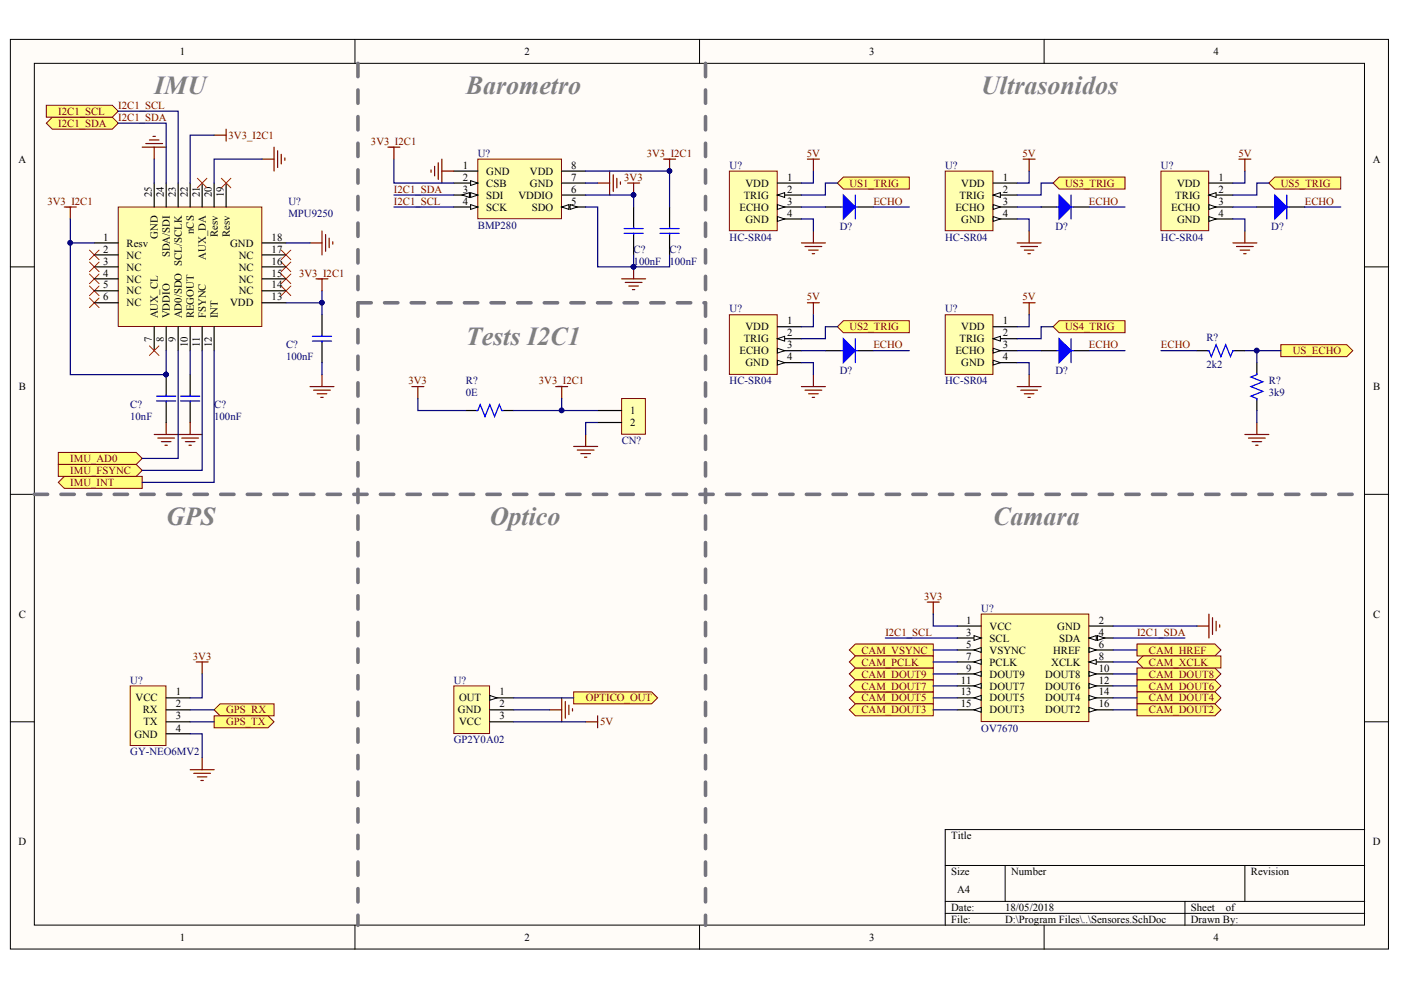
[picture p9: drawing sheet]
<svg xmlns="http://www.w3.org/2000/svg" width="297mm" height="210mm" viewBox="0 0 297 210" stroke-linecap="round" stroke-linejoin="round" font-family="sans-serif">
<g fill="#fffcf8" stroke="#000" stroke-width=".21">
<path d="M2.2 8.4h292.2v192.8h-292.2z"/>
<path d="M7.3 13.4h282v182.7h-282z"/>
</g>
<g fill="none" stroke="#000" stroke-width=".21">
<path d="M75.3 8.4v5M148.3 8.4v5M221.4 8.4v5M2.2 56.6h5.1M289.3 56.6h5.1M2.2 104.8h5.1M289.3 104.8h5.1M2.2 153h5.1M289.3 153h5.1M289.3 175.9h-88.9v20.3M75.3 196.2v5.1M148.3 196.2v5.1"/>
<path d="M200.4 183.5h88.9M200.4 191.1h88.9M200.4 193.7h88.9M213.1 183.5v7.6M221.4 196.2v5.1M251.2 191.1v5.1M263.9 183.5v7.6"/>
</g>
<g fill="none" stroke="#f00" stroke-width=".21">
<path d="M19 53l2 2.1M19 55.6l2 2M19 58.1l2 2M21 53l-2 2.1M21 55.6l-2 2M21 58.1l-2 2M59.6 58.1l2.1 2M59.6 55.6l2.1 2M59.6 53l2.1 2.1M61.7 58.1l-2.1 2M61.7 55.6l-2.1 2M61.7 53l-2.1 2.1"/>
<path d="M19 60.6l2 2.1M19 63.2l2 2M21 60.6l-2 2.1M21 63.2l-2 2M59.6 60.6l2.1 2.1M61.7 60.6l-2.1 2.1"/>
</g>
<path d="M30.2 31.2h5M30.9 30.4h3.6M31.7 29.7h2M32.4 28.9h.5M32.7 31.2v2.5M65.7 51.5h2.6M68.3 49v5M69 49.7v3.6M69.8 50.5v2M70.6 51.3v.5" fill="none" stroke="#800000" stroke-width=".25"/>
<path d="M25.1 43.9h30.4v25.3h-30.4z" fill="#ffffb0" stroke="#800000" stroke-width=".21"/>
<g fill="none" stroke="#000" stroke-width=".25">
<path d="M32.7 38.8v5.1M35.2 38.8v5.1M37.8 38.8v5.1M40.3 38.8v5.1M42.9 38.8v5.1M45.4 38.8v5.1M47.9 38.8v5.1M20 51.5h5.1M20 54h5.1M20 56.6h5.1M20 59.1h5.1M55.6 51.5h5"/>
<path d="M55.6 54h5M55.6 56.6h5M55.6 59.1h5M20 61.7h5.1M20 64.2h5.1M32.7 69.3v5.1M35.2 69.3v5.1M37.8 69.3v5.1M40.3 69.3v5.1M40.3 79.4v4.6M42.9 69.3v5.1M45.4 69.3v5.1"/>
<path d="M55.6 61.7h5M55.6 64.2h5M68.3 66.7v4.6M35.2 85v4.6M40.3 85v4.6"/>
</g>
<g fill="none" stroke="#800000" stroke-width=".25">
<path d="M55.6 33.7h2.5M58.1 31.2v5.1M58.9 32v3.5M59.6 32.7v2.1M60.4 33.5v.5M68.3 79.4v2.6M32.7 92.1h10.2M33.5 92.9h3.5M34.2 93.6h2.1M35 94.4h.5M35.2 89.6v2.5M38.5 92.9h3.6"/>
<path d="M39.3 93.6h2M40.1 94.4h.5M40.3 89.6v2.5M65.7 82h5.1M66.5 82.7h3.5M67.3 83.5h2M68 84.3h.5"/>
</g>
<path d="M33.2 85h4.1M35.2 85v.3M38.3 85h4M38.3 84h4M40.3 83.7v.3M40.3 85v.3" fill="none" stroke="#00f" stroke-width=".25"/>
<path d="M31.7 73.3l2 2.1M33.7 73.3l-2 2.1" fill="none" stroke="#f00" stroke-width=".21"/>
<g fill="#ffff80" stroke="#800000" stroke-width=".21">
<path d="M9.8 26.1l1.3-1.2h12.7l1.3 1.2-1.3 1.3h-12.7z" fill-rule="evenodd"/>
<path d="M12.4 102.3l1.2-1.3h16.6v2.5h-16.6z" fill-rule="evenodd"/>
<path d="M9.8 22.3h14l1.3 1.3-1.3 1.3h-14z" fill-rule="evenodd"/>
<path d="M12.4 95.9h16.5l1.3 1.3-1.3 1.3h-16.5z" fill-rule="evenodd"/>
</g>
<path d="M41.8 37.8l2.1 2M43.9 37.8l-2.1 2M46.9 37.8l2.1 2M49 37.8l-2.1 2" fill="none" stroke="#f00" stroke-width=".21"/>
<path d="M75.9 13.4v182.8M149.6 13.4v182.8M7.3 104.8h282" fill="none" stroke="#75747e" stroke-width=".76" stroke-dasharray="2.8 2.8"/>
<path d="M101.3 33.7h17.7v12.7h-17.7z" fill="#ffffb0" stroke="#800000" stroke-width=".21"/>
<path d="M96.2 36.3h5.1M96.2 38.8h5.1" fill="none" stroke="#000" stroke-width=".25"/>
<path d="M99.8 38.3l1.5 .5-1.5 .5z" fill="#fffcf8" stroke="#000" stroke-width=".21"/>
<path d="M96.2 41.4h5.1" fill="none" stroke="#000" stroke-width=".25"/>
<g fill="#fffcf8" stroke="#000" stroke-width=".21">
<path d="M99.8 40.8l1.5 .6-1.5 .5z"/>
<path d="M98 41.4l1.5-.6v1.1z"/>
</g>
<path d="M96.2 43.9h5.1" fill="none" stroke="#000" stroke-width=".25"/>
<path d="M99.8 43.4l1.5 .5-1.5 .5z" fill="#fffcf8" stroke="#000" stroke-width=".21"/>
<path d="M119.1 43.9h5.1" fill="none" stroke="#000" stroke-width=".25"/>
<g fill="#fffcf8" stroke="#000" stroke-width=".21">
<path d="M119.1 43.9l1.5-.5v1z"/>
<path d="M120.9 43.4l1.5 .5-1.5 .5z"/>
</g>
<g fill="none" stroke="#000" stroke-width=".25">
<path d="M119.1 38.8h5.1M119.1 36.3h5.1M119.1 41.4h5.1M175 43.9h3.3M181.9 43.9h3.3M220.7 43.9h3.3M227.6 43.9h3.3M266.5 43.9h3.3M273.3 43.9h3.3M175 74.4h3.3M181.9 74.4h3.3M220.7 74.4h3.3"/>
<path d="M227.6 74.4h3.3"/>
</g>
<g fill="none" stroke="#800000" stroke-width=".25">
<path d="M91.4 36v.5M92.2 35.3v2M92.9 34.5v3.6M93.7 33.7v5.1M93.7 36.3h2.5M126.7 38.8h2.6M129.3 36.3v5.1M130 37v3.6M130.8 37.8v2M131.5 38.6v.5M171.2 33.7h2.5M172.5 33.7v2.6"/>
<path d="M216.9 33.7h2.6M218.2 33.7v2.6M262.7 33.7h2.5M263.9 33.7v2.6M169.9 51.5h5.1M170.7 52.3h3.5M171.4 53h2.1M172.2 53.8h.5M172.5 49v2.5M215.7 51.5h5M216.4 52.3h3.6M217.2 53h2"/>
<path d="M217.9 53.8h.6M218.2 49v2.5M261.4 51.5h5.1M262.2 52.3h3.5M262.9 53h2.1M263.7 53.8h.5M263.9 49v2.5M171.2 64.2h2.5M172.5 64.2v2.5M172.5 79.4v2.6M216.9 64.2h2.6M218.2 64.2v2.5"/>
<path d="M218.2 79.4v2.6M169.9 82h5.1M170.7 82.7h3.5M171.4 83.5h2.1M172.2 84.3h.5M215.7 82h5M216.4 82.7h3.6M217.2 83.5h2M217.9 84.3h.6M263.9 92.1h5.1M264.7 92.9h3.6M265.5 93.6h2"/>
<path d="M266.2 94.4h.5M266.5 89.6v2.5"/>
</g>
<g fill="none" stroke="#00f" stroke-width=".25">
<path d="M178.3 43.9h.5M181.3 41.4v5M181.3 43.9h.6M224 43.9h.5M227.1 43.9h.5M227.1 41.4v5M269.8 43.9h.5M272.8 43.9h.5M272.8 41.4v5M178.3 74.4h.5M181.3 71.8v5.1M181.3 74.4h.6"/>
<path d="M224 74.4h.5M227.1 74.4h.5M227.1 71.8v5.1"/>
</g>
<g fill="#00f" stroke="#00f" stroke-width=".25">
<path d="M178.8 41.4l2.5 2.5-2.5 2.5z"/>
<path d="M178.8 71.8l2.5 2.6-2.5 2.5z"/>
<path d="M224.5 41.4l2.6 2.5-2.6 2.5z"/>
<path d="M224.5 71.8l2.6 2.6-2.6 2.5z"/>
<path d="M270.3 41.4l2.5 2.5-2.5 2.5z"/>
</g>
<g fill="#ffff80" stroke="#800000" stroke-width=".21">
<path d="M271.6 73.1h13.9l1.3 1.3-1.3 1.2h-13.9z" fill-rule="evenodd"/>
<path d="M223.3 69.3l1.2-1.3h14v2.5h-14z" fill-rule="evenodd"/>
<path d="M223.3 38.8l1.2-1.3h14v2.6h-14z" fill-rule="evenodd"/>
<path d="M177.5 69.3l1.3-1.3h14v2.5h-14z" fill-rule="evenodd"/>
<path d="M177.5 38.8l1.3-1.3h14v2.6h-14z" fill-rule="evenodd"/>
<path d="M269 38.8l1.3-1.3h14v2.6h-14z" fill-rule="evenodd"/>
</g>
<path d="M27.6 145.4h7.6v12.7h-7.6z" fill="#ffffb0" stroke="#800000" stroke-width=".21"/>
<path d="M35.2 155.6h5.1M35.2 153h5.1M35.2 150.5h5.1M35.2 148h5.1" fill="none" stroke="#000" stroke-width=".25"/>
<path d="M41.6 140.3h2.5M42.9 140.3v2.6M40.3 163.2h5.1M41.1 164h3.5M41.8 164.7h2.1M42.6 165.5h.5M42.9 160.7v2.5" fill="none" stroke="#800000" stroke-width=".25"/>
<g fill="#ffff80" stroke="#800000" stroke-width=".21">
<path d="M45.4 150.5l1.3-1.3h11.4v2.6h-11.4z" fill-rule="evenodd"/>
<path d="M45.4 151.8h11.4l1.3 1.2-1.3 1.3h-11.4z" fill-rule="evenodd"/>
</g>
<path d="M134.3 43.9v4.6M142 43.9v4.6" fill="none" stroke="#000" stroke-width=".25"/>
<path d="M133.1 38.8h2.5M134.3 38.8v2.6M131.8 59.1h5.1M132.6 59.9h3.5M134.3 56.6v2.5M133.3 60.6h2.1M134.1 61.4h.5" fill="none" stroke="#800000" stroke-width=".25"/>
<g fill="#000080" stroke="#000080" stroke-width=".21">
<circle cx="134.3" cy="56.6" r=".48"/>
<circle cx="134.3" cy="41.3" r=".48"/>
</g>
<path d="M208 130.2h22.9v22.8h-22.9z" fill="#ffffb0" stroke="#800000" stroke-width=".21"/>
<path d="M202.9 132.7h5.1M202.9 135.3h5.1M230.9 132.7h5.1" fill="none" stroke="#000" stroke-width=".25"/>
<path d="M206.5 134.8l1.5 .5-1.5 .5z" fill="#fffcf8" stroke="#000" stroke-width=".21"/>
<path d="M230.9 135.3h5.1" fill="none" stroke="#000" stroke-width=".25"/>
<g fill="#fffcf8" stroke="#000" stroke-width=".21">
<path d="M230.9 135.3l1.5-.5v1z"/>
<path d="M232.7 134.8l1.5 .5-1.5 .5z"/>
</g>
<path d="M202.9 137.8h5.1" fill="none" stroke="#000" stroke-width=".25"/>
<path d="M206.5 137.8l1.5-.5v1z" fill="#fffcf8" stroke="#000" stroke-width=".21"/>
<path d="M230.9 137.8h5.1" fill="none" stroke="#000" stroke-width=".25"/>
<path d="M230.9 137.3l1.5 .5-1.5 .5z" fill="#fffcf8" stroke="#000" stroke-width=".21"/>
<path d="M202.9 140.3h5.1" fill="none" stroke="#000" stroke-width=".25"/>
<path d="M206.5 140.3l1.5-.5v1.1z" fill="#fffcf8" stroke="#000" stroke-width=".21"/>
<path d="M230.9 140.3h5.1" fill="none" stroke="#000" stroke-width=".25"/>
<path d="M230.9 140.3l1.5-.5v1.1z" fill="#fffcf8" stroke="#000" stroke-width=".21"/>
<path d="M202.9 142.9h5.1" fill="none" stroke="#000" stroke-width=".25"/>
<path d="M206.5 142.9l1.5-.5v1z" fill="#fffcf8" stroke="#000" stroke-width=".21"/>
<path d="M230.9 142.9h5.1" fill="none" stroke="#000" stroke-width=".25"/>
<path d="M230.9 142.4l1.5 .5-1.5 .5z" fill="#fffcf8" stroke="#000" stroke-width=".21"/>
<path d="M202.9 145.4h5.1" fill="none" stroke="#000" stroke-width=".25"/>
<path d="M206.5 145.4l1.5-.5v1z" fill="#fffcf8" stroke="#000" stroke-width=".21"/>
<path d="M230.9 145.4h5.1" fill="none" stroke="#000" stroke-width=".25"/>
<path d="M230.9 144.9l1.5 .5-1.5 .5z" fill="#fffcf8" stroke="#000" stroke-width=".21"/>
<path d="M202.9 148h5.1" fill="none" stroke="#000" stroke-width=".25"/>
<path d="M206.5 148l1.5-.5v1z" fill="#fffcf8" stroke="#000" stroke-width=".21"/>
<path d="M230.9 148h5.1" fill="none" stroke="#000" stroke-width=".25"/>
<path d="M230.9 147.5l1.5 .5-1.5 .5z" fill="#fffcf8" stroke="#000" stroke-width=".21"/>
<path d="M202.9 150.5h5.1" fill="none" stroke="#000" stroke-width=".25"/>
<path d="M206.5 150.5l1.5-.5v1z" fill="#fffcf8" stroke="#000" stroke-width=".21"/>
<path d="M230.9 150.5h5.1" fill="none" stroke="#000" stroke-width=".25"/>
<path d="M230.9 150l1.5 .5-1.5 .5z" fill="#fffcf8" stroke="#000" stroke-width=".21"/>
<g fill="#ffff80" stroke="#800000" stroke-width=".21">
<path d="M180.1 142.9l1.2-1.3h16.6v2.6h-16.6z" fill-rule="evenodd"/>
<path d="M241.1 141.6h16.5l1.3 1.3-1.3 1.3h-16.5z" fill-rule="evenodd"/>
<path d="M180.1 148l1.2-1.3h16.6v2.5h-16.6z" fill-rule="evenodd"/>
<path d="M180.1 145.4l1.2-1.2h16.6v2.5h-16.6z" fill-rule="evenodd"/>
<path d="M241.1 136.5h16.5l1.3 1.3-1.3 1.3h-16.5z" fill-rule="evenodd"/>
<path d="M241.1 144.2h16.5l1.3 1.2-1.3 1.3h-16.5z" fill-rule="evenodd"/>
<path d="M180.1 137.8l1.2-1.3h16.6v2.6h-16.6z" fill-rule="evenodd"/>
<path d="M241.1 146.7h16.5l1.3 1.3-1.3 1.2h-16.5z" fill-rule="evenodd"/>
<path d="M180.1 150.5l1.2-1.3h16.6v2.6h-16.6z" fill-rule="evenodd"/>
<path d="M241.1 149.2h16.5l1.3 1.3-1.3 1.3h-16.5z" fill-rule="evenodd"/>
<path d="M241.1 140.3l1.2-1.2h16.6v2.5h-16.6z" fill-rule="evenodd"/>
<path d="M180.1 140.3l1.2-1.2h16.6v2.5h-16.6z" fill-rule="evenodd"/>
</g>
<path d="M196.6 127.7h2.5M197.9 127.7v2.5M253.8 132.7h2.5M256.3 130.2v5.1M257.1 131v3.5M257.8 131.7v2M258.6 132.5v.5" fill="none" stroke="#800000" stroke-width=".25"/>
<path d="M154.6 36.3h10.2v12.6h-10.2z" fill="#ffffb0" stroke="#800000" stroke-width=".21"/>
<path d="M164.8 38.8h5.1M164.8 41.4h5.1" fill="none" stroke="#000" stroke-width=".25"/>
<path d="M164.8 41.4l1.6-.6v1.1z" fill="#fffcf8" stroke="#000" stroke-width=".21"/>
<path d="M164.8 43.9h5.1" fill="none" stroke="#000" stroke-width=".25"/>
<path d="M164.8 43.4l1.6 .5-1.6 .5z" fill="#fffcf8" stroke="#000" stroke-width=".21"/>
<path d="M164.8 46.4h5.1" fill="none" stroke="#000" stroke-width=".25"/>
<path d="M164.8 45.9l1.6 .5-1.6 .5z" fill="#fffcf8" stroke="#000" stroke-width=".21"/>
<path d="M200.4 36.3h10.1v12.6h-10.1z" fill="#ffffb0" stroke="#800000" stroke-width=".21"/>
<path d="M210.6 38.8h5.1M210.6 41.4h5.1" fill="none" stroke="#000" stroke-width=".25"/>
<path d="M210.6 41.4l1.5-.6v1.1z" fill="#fffcf8" stroke="#000" stroke-width=".21"/>
<path d="M210.6 43.9h5.1" fill="none" stroke="#000" stroke-width=".25"/>
<path d="M210.6 43.4l1.5 .5-1.5 .5z" fill="#fffcf8" stroke="#000" stroke-width=".21"/>
<path d="M210.6 46.4h5.1" fill="none" stroke="#000" stroke-width=".25"/>
<path d="M210.6 45.9l1.5 .5-1.5 .5z" fill="#fffcf8" stroke="#000" stroke-width=".21"/>
<path d="M246.1 36.3h10.2v12.6h-10.2z" fill="#ffffb0" stroke="#800000" stroke-width=".21"/>
<path d="M256.3 38.8h5.1M256.3 41.4h5.1" fill="none" stroke="#000" stroke-width=".25"/>
<path d="M256.3 41.4l1.5-.6v1.1z" fill="#fffcf8" stroke="#000" stroke-width=".21"/>
<path d="M256.3 43.9h5.1" fill="none" stroke="#000" stroke-width=".25"/>
<path d="M256.3 43.4l1.5 .5-1.5 .5z" fill="#fffcf8" stroke="#000" stroke-width=".21"/>
<path d="M256.3 46.4h5.1" fill="none" stroke="#000" stroke-width=".25"/>
<path d="M256.3 45.9l1.5 .5-1.5 .5z" fill="#fffcf8" stroke="#000" stroke-width=".21"/>
<path d="M154.6 66.7h10.2v12.7h-10.2z" fill="#ffffb0" stroke="#800000" stroke-width=".21"/>
<path d="M164.8 69.3h5.1M164.8 71.8h5.1" fill="none" stroke="#000" stroke-width=".25"/>
<path d="M164.8 71.8l1.6-.5v1z" fill="#fffcf8" stroke="#000" stroke-width=".21"/>
<path d="M164.8 74.4h5.1" fill="none" stroke="#000" stroke-width=".25"/>
<path d="M164.8 73.8l1.6 .6-1.6 .5z" fill="#fffcf8" stroke="#000" stroke-width=".21"/>
<path d="M164.8 76.9h5.1" fill="none" stroke="#000" stroke-width=".25"/>
<path d="M164.8 76.4l1.6 .5-1.6 .5z" fill="#fffcf8" stroke="#000" stroke-width=".21"/>
<path d="M200.4 66.7h10.1v12.7h-10.1z" fill="#ffffb0" stroke="#800000" stroke-width=".21"/>
<path d="M210.6 69.3h5.1M210.6 71.8h5.1" fill="none" stroke="#000" stroke-width=".25"/>
<path d="M210.6 71.8l1.5-.5v1z" fill="#fffcf8" stroke="#000" stroke-width=".21"/>
<path d="M210.6 74.4h5.1" fill="none" stroke="#000" stroke-width=".25"/>
<path d="M210.6 73.8l1.5 .6-1.5 .5z" fill="#fffcf8" stroke="#000" stroke-width=".21"/>
<path d="M210.6 76.9h5.1" fill="none" stroke="#000" stroke-width=".25"/>
<path d="M210.6 76.4l1.5 .5-1.5 .5z" fill="#fffcf8" stroke="#000" stroke-width=".21"/>
<path d="M96.2 145.4h7.6v10.1h-7.6z" fill="#ffffb0" stroke="#800000" stroke-width=".21"/>
<path d="M103.8 148h5.1" fill="none" stroke="#000" stroke-width=".25"/>
<path d="M103.8 147.5l1.6 .5-1.6 .5z" fill="#fffcf8" stroke="#000" stroke-width=".21"/>
<path d="M103.8 150.5h5.1M103.8 153h5.1" fill="none" stroke="#000" stroke-width=".25"/>
<path d="M116.6 150.5h2.5M119.1 148v5M119.9 148.7v3.6M120.6 149.5v2M121.4 150.2v.6M124.2 153h2.5M126.7 151.8v2.5" fill="none" stroke="#800000" stroke-width=".25"/>
<path d="M121.6 146.7h16.6l1.2 1.3-1.2 1.2h-16.6z" fill-rule="evenodd" fill="#ffff80" stroke="#800000" stroke-width=".21"/>
<path d="M253.8 74.4h2.5M261.4 74.4h2.5M266.5 76.9v2.5M266.5 84.5v2.5" fill="none" stroke="#000" stroke-width=".25"/>
<path d="M256.1 74.4h.2l.5 1.2 1-2.5 1.1 2.5 1-2.5 1 2.5 .5-1.2h.2M266.5 79.2v.2l-1.3 .5 2.5 1.1-2.5 1 2.5 1-2.5 1 1.3 .5v.3" fill="none" stroke="#00f" stroke-width=".25"/>
<path d="M12.4 98.5h16.5l1.3 1.2-1.3 1.3h-16.5z" fill-rule="evenodd" fill="#ffff80" stroke="#800000" stroke-width=".21"/>
<path d="M75.9 64.2h73.7" fill="none" stroke="#75747e" stroke-width=".76" stroke-dasharray="2.8 2.8"/>
<path d="M98.8 87h2.5M106.4 87h2.5" fill="none" stroke="#000" stroke-width=".25"/>
<path d="M101 87h.3l.5-1.2 1 2.5 1-2.5 1.1 2.5 1-2.5 .5 1.2h.2" fill="none" stroke="#00f" stroke-width=".25"/>
<g fill="none" stroke="#800000" stroke-width=".25">
<path d="M45.4 28.7h2.5M47.9 27.4v2.5M82.2 31.2h2.6M83.5 31.2v2.5M140.7 33.7h2.5M142 33.7v2.6M13.6 43.9h2.6M14.9 43.9v2.5M67 59.1h2.5M68.3 59.1v2.6M87.3 82h2.6M88.6 82v2.5"/>
<path d="M117.8 82h2.6M119.1 82v2.5"/>
</g>
<g fill="none" stroke="#000080" stroke-width=".25">
<path d="M25.1 23.6h12.7v15.2M25.1 26.1h10.1v12.7M32.7 33.7v5.1M45.4 28.7h-5.1v10.1M55.6 33.7h-10.2v5.1M83.5 33.7v5.1h12.7M124.2 36.3h17.8v7.6M124.2 38.8h2.5M172.5 36.3v2.5h-2.6M177.5 38.8h-2.5v2.6h-5.1M218.2 36.3v2.5h-2.5M223.3 38.8h-2.6v2.6h-5"/>
<path d="M263.9 36.3v2.5h-2.5M269 38.8h-2.5v2.6h-5.1M14.9 46.4v5.1h5.1M14.9 51.5v27.9h20.3v-5M60.6 51.5h5.1M83.5 41.4h12.7M83.5 43.9h12.7M124.2 41.4h10.1v2.5M124.2 43.9h2.5v12.7h15.3v-2.6M134.3 54v2.6M169.9 46.4h2.6v2.6M169.9 43.9h5.1"/>
<path d="M185.2 43.9h7.6M215.7 46.4h2.5v2.6M215.7 43.9h5M230.9 43.9h7.6M261.4 46.4h2.5v2.6M261.4 43.9h5.1M276.6 43.9h7.7M37.8 74.4v22.8h-7.6M40.3 74.4v5M42.9 74.4v25.3h-12.7M45.4 74.4v27.9h-15.2M60.6 64.2h7.7"/>
<path d="M68.3 61.7v5M68.3 76.9v2.5M169.9 76.9h2.6v2.5M169.9 74.4h5.1M172.5 66.7v2.6h-2.6M177.5 69.3h-2.5v2.5h-5.1M185.2 74.4h7.6M215.7 76.9h2.5v2.5M215.7 74.4h5M218.2 66.7v2.6h-2.5M223.3 69.3h-2.6v2.5h-5M230.9 74.4h7.6"/>
<path d="M246.1 74.4h7.7M263.9 74.4h7.7M266.5 74.4v2.5M88.6 84.5v2.5h10.2M119.1 84.5v2.5h-10.2M266.5 87v2.6M187.7 135.3h15.2M197.9 130.2v2.5h5M197.9 137.8h5M236 137.8h5.1M236 132.7h17.8M236 135.3h15.2"/>
<path d="M40.3 155.6h2.6v5.1M40.3 150.5h5.1M40.3 153h5.1M42.9 142.9v5.1h-2.6M108.9 150.5h7.7M108.9 153h15.3M108.9 148h12.7M197.9 150.5h5M197.9 140.3h5M197.9 142.9h5M197.9 145.4h5M197.9 148h5"/>
<path d="M236 150.5h5.1M236 140.3h5.1M236 142.9h5.1M236 145.4h5.1M236 148h5.1"/>
</g>
<g fill="#000080" stroke="#000080" stroke-width=".21">
<circle cx="266.4" cy="74.3" r=".49"/>
<circle cx="134.3" cy="41.3" r=".48"/>
<circle cx="134.3" cy="56.6" r=".48"/>
<circle cx="141.9" cy="36.2" r=".48"/>
<circle cx="14.9" cy="51.5" r=".48"/>
<circle cx="68.2" cy="64.2" r=".48"/>
<circle cx="119.1" cy="87" r=".48"/>
</g>
<path d="M131.8 84.5h5v7.6h-5z" fill="#ffffb0" stroke="#800000" stroke-width=".21"/>
<path d="M126.7 87h5.1M126.7 89.6h5.1" fill="none" stroke="#000" stroke-width=".25"/>
<path d="M119.1 87h7.6M126.7 89.6h-2.5v2.5" fill="none" stroke="#000080" stroke-width=".25"/>
<circle cx="119.1" cy="87" r=".48" fill="#000080" stroke="#000080" stroke-width=".21"/>
<path d="M121.6 94.7h5.1M122.4 95.4h3.6M123.2 96.2h2M123.9 96.9h.5M124.2 92.1v2.6" fill="none" stroke="#800000" stroke-width=".25"/>
<g font-size="5.5" fill="#808080">
<text x="32.7" y="19.9">IMU</text>
<text x="98.8" y="19.9">Barometro</text>
<text x="208" y="19.9">Ultrasonidos</text>
<text x="98.8" y="73.2">Tests I2C1</text>
<text x="35.2" y="111.2">GPS</text>
<text x="103.9" y="111.2">Optico</text>
<text x="210.6" y="111.2">Camara</text>
</g>
<g font-size="5.3" fill="#00f">
<text x="133.3" y="52.7">PIC?02</text>
<text x="141.1" y="52.7">PIC?02</text>
<text x="67.4" y="75.6">PIC?02</text>
</g>
<text font-size="5.3" fill="#000080" x="34.2" y="82.7">PIC?01</text>
<g font-size="2.3">
<text x="38.1" y="11.7">1</text>
<text x="111.2" y="11.7">2</text>
<text x="184.3" y="11.7">3</text>
<text x="257.3" y="11.7">4</text>
<text x="3.9" y="34.5">A</text>
<text x="98.1" y="35.8">1</text>
<text x="121.1" y="35.8">8</text>
<text x="291.1" y="34.5">A</text>
<text x="32.2" y="41.9" transform="rotate(-90 32.2 41.9)">25</text>
<text x="34.7" y="41.9" transform="rotate(-90 34.7 41.9)">24</text>
<text x="37.3" y="41.9" transform="rotate(-90 37.3 41.9)">23</text>
<text x="39.8" y="41.9" transform="rotate(-90 39.8 41.9)">22</text>
<text x="42.4" y="41.9" transform="rotate(-90 42.4 41.9)">21</text>
<text x="44.9" y="41.9" transform="rotate(-90 44.9 41.9)">20</text>
<text x="47.4" y="41.9" transform="rotate(-90 47.4 41.9)">19</text>
<text x="98.1" y="38.3">2</text>
<text x="98.1" y="40.8">3</text>
<text x="103.1" y="37">GND</text>
<text x="103.1" y="39.6">CSB</text>
<text x="112.4" y="39.6">GND</text>
<text x="112.4" y="37">VDD</text>
<text x="121.1" y="40.8">6</text>
<text x="121.1" y="38.3">7</text>
<text x="158.1" y="39.6">VDD</text>
<text x="166.9" y="38.3">1</text>
<text x="166.9" y="40.8">2</text>
<text x="203.8" y="39.6">VDD</text>
<text x="212.6" y="38.3">1</text>
<text x="212.6" y="40.8">2</text>
<text x="249.6" y="39.6">VDD</text>
<text x="258.3" y="38.3">1</text>
<text x="258.3" y="40.8">2</text>
<text x="98.1" y="43.4">4</text>
<text x="103.1" y="42.1">SDI</text>
<text x="103.1" y="44.7">SCK</text>
<text x="109.9" y="42.1">VDDIO</text>
<text x="112.7" y="44.7">SDO</text>
<text x="121.1" y="43.4">5</text>
<text x="156.8" y="44.7">ECHO</text>
<text x="157.7" y="42.1">TRIG</text>
<text x="158.1" y="47.2">GND</text>
<text x="166.9" y="43.4">3</text>
<text x="166.9" y="45.9">4</text>
<text x="202.6" y="44.7">ECHO</text>
<text x="203.4" y="42.1">TRIG</text>
<text x="203.8" y="47.2">GND</text>
<text x="212.6" y="43.4">3</text>
<text x="212.6" y="45.9">4</text>
<text x="248.3" y="44.7">ECHO</text>
<text x="249.2" y="42.1">TRIG</text>
<text x="249.6" y="47.2">GND</text>
<text x="258.3" y="43.4">3</text>
<text x="258.3" y="45.9">4</text>
<text x="21.9" y="51">1</text>
<text x="21.9" y="53.6">2</text>
<text x="26.9" y="52.3">Resv</text>
<text x="33.4" y="50.6" transform="rotate(-90 33.4 50.6)">GND</text>
<text x="41.1" y="49.6" transform="rotate(-90 41.1 49.6)">nCS</text>
<text x="46.2" y="50.3" transform="rotate(-90 46.2 50.3)">Resv</text>
<text x="48.7" y="50.3" transform="rotate(-90 48.7 50.3)">Resv</text>
<text x="48.8" y="52.3">GND</text>
<text x="57.6" y="53.6">17</text>
<text x="57.6" y="51">18</text>
<text x="21.9" y="56.1">3</text>
<text x="21.9" y="58.6">4</text>
<text x="26.9" y="54.8">NC</text>
<text x="26.9" y="57.4">NC</text>
<text x="26.9" y="59.9">NC</text>
<text x="36" y="54.6" transform="rotate(-90 36 54.6)">SDA/SDI</text>
<text x="43.6" y="55.1" transform="rotate(-90 43.6 55.1)">AUX_DA</text>
<text x="50.6" y="59.9">NC</text>
<text x="50.6" y="57.4">NC</text>
<text x="50.6" y="54.8">NC</text>
<text x="57.6" y="58.6">15</text>
<text x="57.6" y="56.1">16</text>
<text x="21.9" y="61.2">5</text>
<text x="21.9" y="63.7">6</text>
<text x="26.9" y="62.4">NC</text>
<text x="26.9" y="65">NC</text>
<text x="48.8" y="65">VDD</text>
<text x="50.6" y="62.4">NC</text>
<text x="57.6" y="63.7">13</text>
<text x="57.6" y="61.2">14</text>
<text x="33.4" y="67.5" transform="rotate(-90 33.4 67.5)">AUX_CL</text>
<text x="36" y="67.5" transform="rotate(-90 36 67.5)">VDDIO</text>
<text x="38.6" y="67.5" transform="rotate(-90 38.6 67.5)">AD0/SDO SCL/SCLK</text>
<text x="41.1" y="67.5" transform="rotate(-90 41.1 67.5)">REGOUT</text>
<text x="43.6" y="67.5" transform="rotate(-90 43.6 67.5)">FSYNC</text>
<text x="46.2" y="67.5" transform="rotate(-90 46.2 67.5)">INT</text>
<text x="158.1" y="70">VDD</text>
<text x="166.9" y="68.8">1</text>
<text x="166.9" y="71.3">2</text>
<text x="203.8" y="70">VDD</text>
<text x="212.6" y="68.8">1</text>
<text x="212.6" y="71.3">2</text>
<text x="32.2" y="72.4" transform="rotate(-90 32.2 72.4)">7</text>
<text x="34.7" y="72.4" transform="rotate(-90 34.7 72.4)">8</text>
<text x="37.3" y="72.4" transform="rotate(-90 37.3 72.4)">9</text>
<text x="39.8" y="73.6" transform="rotate(-90 39.8 73.6)">10</text>
<text x="42.4" y="73.6" transform="rotate(-90 42.4 73.6)">11</text>
<text x="44.9" y="73.6" transform="rotate(-90 44.9 73.6)">12</text>
<text x="156.8" y="75.1">ECHO</text>
<text x="157.7" y="72.6">TRIG</text>
<text x="158.1" y="77.7">GND</text>
<text x="166.9" y="73.8">3</text>
<text x="166.9" y="76.4">4</text>
<text x="202.6" y="75.1">ECHO</text>
<text x="203.4" y="72.6">TRIG</text>
<text x="203.8" y="77.7">GND</text>
<text x="212.6" y="73.8">3</text>
<text x="212.6" y="76.4">4</text>
<text x="4" y="82.8">B</text>
<text x="291.1" y="82.8">B</text>
<text x="133.6" y="87.8">1</text>
<text x="133.6" y="90.4">2</text>
<text x="4" y="131">C</text>
<text x="291.1" y="131">C</text>
<text x="204.8" y="132.3">1</text>
<text x="204.8" y="134.8">3</text>
<text x="204.8" y="137.3">5</text>
<text x="209.8" y="133.5">VCC</text>
<text x="209.8" y="136.1">SCL</text>
<text x="224.2" y="133.5">GND</text>
<text x="224.5" y="136.1">SDA</text>
<text x="233" y="132.3">2</text>
<text x="233" y="134.8">4</text>
<text x="233" y="137.3">6</text>
<text x="204.8" y="139.9">7</text>
<text x="204.8" y="142.4">9</text>
<text x="209.8" y="138.6">VSYNC</text>
<text x="209.8" y="141.1">PCLK</text>
<text x="209.8" y="143.7">DOUT9</text>
<text x="221.6" y="143.7">DOUT8</text>
<text x="222.9" y="141.1">XCLK</text>
<text x="223.3" y="138.6">HREF</text>
<text x="233" y="139.9">8</text>
<text x="233" y="142.4">10</text>
<text x="28.8" y="148.7">VCC</text>
<text x="37.3" y="150">2</text>
<text x="37.3" y="147.5">1</text>
<text x="97.3" y="148.7">OUT</text>
<text x="105.9" y="147.5">1</text>
<text x="105.9" y="150">2</text>
<text x="203.7" y="144.9">11</text>
<text x="203.7" y="147.5">13</text>
<text x="203.7" y="150">15</text>
<text x="209.8" y="146.2">DOUT7</text>
<text x="209.8" y="148.7">DOUT5</text>
<text x="221.6" y="146.2">DOUT6</text>
<text x="221.6" y="148.7">DOUT4</text>
<text x="233" y="144.9">12</text>
<text x="233" y="147.5">14</text>
<text x="233" y="150">16</text>
<text x="30.3" y="151.3">RX</text>
<text x="30.4" y="153.8">TX</text>
<text x="37.3" y="155.1">4</text>
<text x="37.3" y="152.5">3</text>
<text x="97.1" y="151.3">GND</text>
<text x="97.3" y="153.8">VCC</text>
<text x="105.9" y="152.5">3</text>
<text x="209.8" y="151.3">DOUT3</text>
<text x="221.6" y="151.3">DOUT2</text>
<text x="28.5" y="156.4">GND</text>
<text x="3.9" y="179.2">D</text>
<text x="201.7" y="177.9">Title</text>
<text x="291.1" y="179.2">D</text>
<text x="201.7" y="185.6">Size</text>
<text x="214.4" y="185.6">Number</text>
<text x="265.2" y="185.6">Revision</text>
<text x="202.9" y="189.4">A4</text>
<text x="201.7" y="193.2">Date:</text>
<text x="201.7" y="195.7">File:</text>
<text x="213.1" y="193.2">18/05/2018</text>
<text x="213.1" y="195.7">D:\Program Files\..\Sensores.SchDoc</text>
<text x="252.5" y="193.2">Sheet</text>
<text x="252.5" y="195.7">Drawn By:</text>
<text x="259.9" y="193.2">of</text>
<text x="38.1" y="199.5">1</text>
<text x="111.2" y="199.5">2</text>
<text x="184.3" y="199.5">3</text>
<text x="257.3" y="199.5">4</text>
</g>
<g font-size="2.3" fill="#800000">
<text x="25.1" y="23.1">I2C1_SCL</text>
<text x="12.3" y="26.9">I2C1_SDA</text>
<text x="12.3" y="24.4">I2C1_SCL</text>
<text x="25.1" y="25.6">I2C1_SDA</text>
<text x="48.5" y="29.4">3V3_I2C1</text>
<text x="78.7" y="30.7">3V3_I2C1</text>
<text x="137.1" y="33.2">3V3_I2C1</text>
<text x="171" y="33.2">5V</text>
<text x="216.8" y="33.2">5V</text>
<text x="262.6" y="33.2">5V</text>
<text x="83.5" y="40.8">I2C1_SDA</text>
<text x="132.4" y="38.3">3V3</text>
<text x="180.1" y="39.6">US1_TRIG</text>
<text x="225.8" y="39.6">US3_TRIG</text>
<text x="271.6" y="39.6">US5_TRIG</text>
<text x="10.1" y="43.4">3V3_I2C1</text>
<text x="83.5" y="43.4">I2C1_SCL</text>
<text x="185.2" y="43.4">ECHO</text>
<text x="230.9" y="43.4">ECHO</text>
<text x="276.6" y="43.4">ECHO</text>
<text x="63.4" y="58.6">3V3_I2C1</text>
<text x="171" y="63.7">5V</text>
<text x="216.8" y="63.7">5V</text>
<text x="180.1" y="70">US2_TRIG</text>
<text x="225.8" y="70">US4_TRIG</text>
<text x="185.2" y="73.8">ECHO</text>
<text x="230.9" y="73.8">ECHO</text>
<text x="246.1" y="73.8">ECHO</text>
<text x="274.1" y="75.1">US_ECHO</text>
<text x="86.6" y="81.5">3V3</text>
<text x="114.3" y="81.5">3V3_I2C1</text>
<text x="14.9" y="98">IMU_AD0</text>
<text x="14.9" y="100.5">IMU_FSYNC</text>
<text x="14.9" y="103.1">IMU_INT</text>
<text x="195.9" y="127.1">3V3</text>
<text x="187.7" y="134.8">I2C1_SCL</text>
<text x="241.1" y="134.8">I2C1_SDA</text>
<text x="40.9" y="139.9">3V3</text>
<text x="182.6" y="143.7">CAM_DOUT9</text>
<text x="182.6" y="138.6">CAM_VSYNC</text>
<text x="182.6" y="141.1">CAM_PCLK</text>
<text x="243.6" y="143.7">CAM_DOUT8</text>
<text x="243.6" y="138.6">CAM_HREF</text>
<text x="243.6" y="141.1">CAM_XCLK</text>
<text x="124.2" y="148.7">OPTICO_OUT</text>
<text x="182.6" y="148.7">CAM_DOUT5</text>
<text x="182.6" y="146.2">CAM_DOUT7</text>
<text x="243.6" y="146.2">CAM_DOUT6</text>
<text x="243.6" y="148.7">CAM_DOUT4</text>
<text x="48" y="151.3">GPS_RX</text>
<text x="48" y="153.8">GPS_TX</text>
<text x="127.2" y="153.8">5V</text>
<text x="182.6" y="151.3">CAM_DOUT3</text>
<text x="243.6" y="151.3">CAM_DOUT2</text>
</g>
<g font-size="2.3" fill="#000080">
<text x="101.3" y="33.2">U?</text>
<text x="154.7" y="35.8">U?</text>
<text x="200.4" y="35.8">U?</text>
<text x="246.1" y="35.8">U?</text>
<text x="61.1" y="43.4">U?</text>
<text x="61.1" y="45.9">MPU9250</text>
<text x="101.3" y="48.5">BMP280</text>
<text x="134.3" y="53.6">C?</text>
<text x="142" y="53.6">C?</text>
<text x="154.7" y="51">HC-SR04</text>
<text x="178.1" y="48.7">D?</text>
<text x="200.4" y="51">HC-SR04</text>
<text x="223.8" y="48.7">D?</text>
<text x="246.1" y="51">HC-SR04</text>
<text x="269.5" y="48.7">D?</text>
<text x="134.3" y="56.1">100nF</text>
<text x="142" y="56.1">100nF</text>
<text x="154.7" y="66.2">U?</text>
<text x="200.4" y="66.2">U?</text>
<text x="60.6" y="76.4">100nF</text>
<text x="60.6" y="73.8">C?</text>
<text x="255.8" y="77.9">2k2</text>
<text x="255.8" y="72.3">R?</text>
<text x="98.8" y="81.5">R?</text>
<text x="154.7" y="81.5">HC-SR04</text>
<text x="178.1" y="79.2">D?</text>
<text x="200.4" y="81.5">HC-SR04</text>
<text x="223.8" y="79.2">D?</text>
<text x="269" y="81.5">R?</text>
<text x="27.6" y="89.1">10nF</text>
<text x="27.6" y="86.6">C?</text>
<text x="45.4" y="89.1">100nF</text>
<text x="45.4" y="86.6">C?</text>
<text x="98.8" y="84">0E</text>
<text x="269" y="84">3k9</text>
<text x="131.8" y="94.2">CN?</text>
<text x="208" y="129.7">U?</text>
<text x="27.6" y="144.9">U?</text>
<text x="96.2" y="144.9">U?</text>
<text x="208" y="155.1">OV7670</text>
<text x="27.6" y="160.2">GY-NEO6MV2</text>
<text x="96.2" y="157.6">GP2Y0A02</text>
</g>
</svg>
